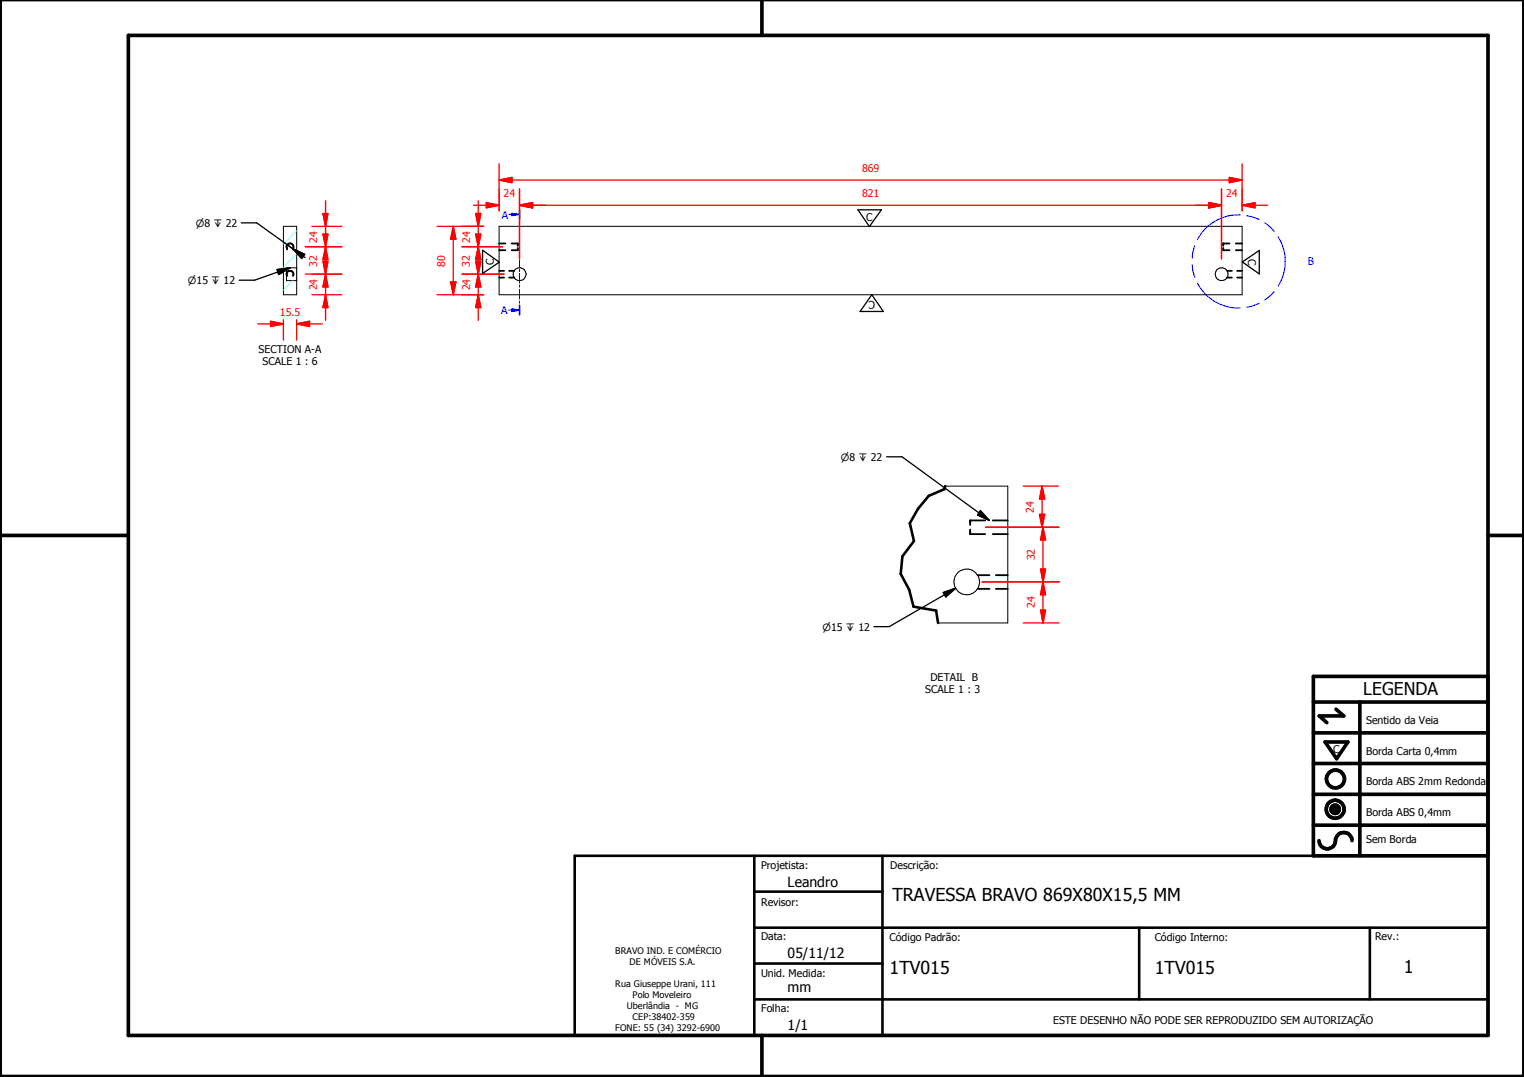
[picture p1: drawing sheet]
<svg xmlns="http://www.w3.org/2000/svg" width="297mm" height="210mm" viewBox="0 0 297 210" stroke-linecap="round" stroke-linejoin="round" font-family="sans-serif">
<g fill="#000">
<circle cx="56" cy="48.4" r=".18"/>
<circle cx="57.1" cy="48.4" r=".18"/>
<circle cx="100.9" cy="47.5" r=".18"/>
<circle cx="238.4" cy="47.5" r=".18"/>
<circle cx="189.1" cy="101.4" r=".18"/>
</g>
<g fill="none" stroke="#000" stroke-width=".35">
<path d="M56 53.8a.66 .66 0 0 1 .5-1 .66 .66 0 0 1 .6 1M56 48.4a.66 .66 0 0 1 .5-1 .66 .66 0 0 1 .6 1M97.3 52.8h1M97.3 54.1h1M97.3 47.5h1.2M97.3 48.8h1.2M99.2 52.8h1M99.2 54.1h1M99.7 47.5h1.2v.4M100.9 48.3v.5h-1.2M238.4 48.3v.5h1.2M239.2 52.8h.9"/>
<path d="M239.2 54.1h.9M239.6 47.5h-1.2v.4M240.9 47.5h1.2M240.9 48.8h1.2M241.1 52.8h1M241.1 54.1h1M189.1 103.2v.9h2.9M190.5 112.1h2.4M190.5 114.8h2.4M192 101.4h-2.9v.9M193.5 101.4h2.9M193.5 104.1h2.9"/>
<path d="M194.1 112.1h2.3M194.1 114.8h2.3"/>
</g>
<g fill="none" stroke="#000" stroke-width=".19">
<path d="M55.2 44.1h2.6v13.3h-2.6zM57.8 52.2h-2v2.5h2M97.3 44.1h144.8v13.3h-144.8zM184.2 94.7h12.2v26.7h-13.6M259.4 157.6l1.6 .1zM259.4 157.7l1.6 .1zM259.4 157.8l1.6 .1zM259.4 157.9h1.6v.1zM259.4 157.9l1.6 .1h-1.5zM259.4 157.6h1.6zM259.5 158h1.5zM259.5 158l1.4 .1z"/>
<path d="M259.5 157.5l1.5 .1zM259.5 158.1h1.4zM259.5 157.4l1.5 .1zM259.5 158.1l1.4 .1zM259.5 157.3l1.4 .1zM259.6 158.2h1.3zM259.6 158.2h1.2zM259.6 157.2l1.3 .1zM259.6 158.2l1.2 .1zM259.6 157.2h1.3zM259.7 158.3h1.1zM259.7 158.3l1 .1z"/>
<path d="M259.7 157.1l1.1 .1zM259.7 157.1h1.1zM259.8 158.4h.9zM259.8 158.4h.8zM259.8 157.1h1zM259.8 157.1h.9zM259.8 158.4l.8 .1zM259.8 157l.9 .1zM259.8 157h.8zM259.9 158.5h.7zM259.9 158.5h.6zM259.9 157h.7z"/>
<path d="M260 158.5h.5zM260 158.5h.4zM260 157h.6zM260.1 158.5h.3zM260.1 158.5h.2zM260.1 156.9l.4 .1zM260.1 156.9h.3zM260.1 156.9h.2z"/>
<circle cx="101.3" cy="53.5" r="1.26"/>
<circle cx="238.1" cy="53.4" r="1.25"/>
<circle cx="188.4" cy="113.4" r="2.49"/>
</g>
<path d="M184.2 94.7l-.1 .6-3.1 1.3-2.1 2.5-1.6 2.9 .8 3.5-2.2 2.9-.3 3.4 1.6 3.1 .9 3.3 4.4 .8 .3 2.4M112 166.8h178v35h-178zM147 173.8h25M147 166.8v35M172 166.8v35M147 194.8h143M147 180.8h143M147 187.8h25M222 180.8v14M267 180.8v14" fill="none" stroke="#000" stroke-width=".51"/>
<g fill="#000">
<path d="M259.4 157.6h1.6zM259.5 157.5l1.5 .1zM259.5 157.4l1.5 .1zM259.5 157.3l1.4 .1zM259.6 157.2l1.3 .1zM259.6 157.2h1.3zM259.7 157.1l1.1 .1zM259.7 157.1h1.1zM259.8 157.1h1zM259.8 157.1h.9zM259.8 157l.9 .1zM259.8 157h.8z"/>
<path d="M259.9 157h.7zM260 157h.6zM260.1 156.9l.4 .1zM260.1 156.9h.3zM260.1 156.9h.2zM260.1 158.5h.2zM260 158.5h.4zM260.1 158.5h.3zM259.9 158.5h.6zM260 158.5h.5zM259.8 158.4l.8 .1zM259.9 158.5h.7z"/>
<path d="M259.8 158.4h.8zM259.7 158.3l1 .1zM259.8 158.4h.9zM259.6 158.2l1.2 .1zM259.7 158.3h1.1zM259.6 158.2h1.2zM259.5 158.1l1.4 .1zM259.6 158.2h1.3zM259.5 158l1.4 .1zM259.5 158.1h1.4zM259.4 157.9l1.6 .1h-1.5zM259.5 158h1.5z"/>
<path d="M259.4 157.6l1.6 .1zM259.4 157.7l1.6 .1zM259.4 157.8l1.6 .1zM259.4 157.9h1.6v.1z"/>
</g>
<g fill="none" stroke="#000" stroke-width=".71">
<path d="M148.5 0v6.9M297 -.1v209.9h-297v-209.9M25 6.9h265v194.9h-265zM0 104.4h25M290 104.4h7M256 136.8h34M260.4 138.2l1.5 1.3h-4.8l1.5 1.3M265 136.8v30M290 131.8h-34v35h34M256 154.8h34M256 148.8h34M256 142.8h34"/>
<path d="M258.3 144.6h4.4l-2.2 3.3zM256 160.8h34M257.1 163.8a1.62 1.62 0 0 0 1.8 1.6 1.62 1.62 0 0 0 1.4-1.9 1.63 1.63 0 0 1 1.7-1.2 1.63 1.63 0 0 1 1.5 1.5M148.5 201.8v8"/>
<circle cx="260.2" cy="157.7" r="1.76"/>
<circle cx="260.2" cy="157.7" r=".82"/>
<circle cx="260.3" cy="151.8" r="1.76"/>
</g>
<g fill="none" stroke="#00f" stroke-width=".19">
<path d="M99.8 41.8h1.5M101.3 40.9v1.9M101.3 43.1v.5M101.3 43.9v1.9M101.3 46.2v.5M101.3 47.1v1.9M101.3 49.4v.4M101.3 50.2v1.9M101.3 52.5v.4M101.3 53.3v1.9M101.3 55.5v.5M101.3 56.4v1.9"/>
<path d="M101.3 58.7v.4M101.3 59.5v1.9"/>
</g>
<path d="M101.3 40.9v1.9M101.3 59.5v1.9" fill="none" stroke="#00f" stroke-width=".3"/>
<path d="M99.8 41.6l1.5 .2-1.5 .2z" fill="#00f"/>
<path d="M99.2 41.8h.6M99.8 41.6l1.5 .2-1.5 .2zM99.8 60.5h1.5" fill="none" stroke="#00f" stroke-width=".19"/>
<path d="M99.8 60.2l1.5 .3-1.5 .2z" fill="#00f"/>
<path d="M232.4 51.6l.1 1.2 .4 1.3M232.9 47.8l-.4 1.3-.1 1.2M233.4 55.2a8.9 8.9 0 0 0 8.3 4.8M241.7 41.9a9.1 9.1 0 0 0-8.3 4.8M243 42l2.4 .8M245.4 59.1l-2.4 .8M246.5 43.4l1.1 .9 .8 .8M248.4 56.8l-1.9 1.7M249.1 46.1a9 9 0 0 1 0 9.7M99.1 60.5h.7M99.8 60.2l1.5 .3-1.5 .2z" fill="none" stroke="#00f" stroke-width=".19"/>
<path d="M57.1 54.7l-1.9 1.9M57.8 49.5l-2.6 2.6M57.8 45l-2.6 2.6" fill="none" stroke="#0ff" stroke-width=".19"/>
<path d="M52.7 63.1h2.5" fill="none" stroke="#f00" stroke-width=".25"/>
<path d="M52.7 62.6l2.5 .5-2.5 .5z" fill="#f00"/>
<path d="M52.7 62.6l2.5 .5-2.5 .5zM57.8 63.1h2.5" fill="none" stroke="#f00" stroke-width=".25"/>
<path d="M57.8 63.1l2.5-.5v1z" fill="#f00"/>
<path d="M63.5 50.9v2.5M50.2 63.1h2.5M55.2 62.3v4M57.8 63.1l2.5-.5v1zM57.8 62.3v4M60.3 63.1h2.5" fill="none" stroke="#f00" stroke-width=".25"/>
<path d="M62.9 50.9h1l-.4 2.5z" fill="#f00"/>
<path d="M62.9 50.9h1l-.4 2.5zM63.5 57.4v2.5" fill="none" stroke="#f00" stroke-width=".25"/>
<path d="M63.5 57.4l.4 2.5h-1z" fill="#f00"/>
<path d="M60.8 57.4h5.8M60.8 53.4h5.8M63.5 57.4l.4 2.5h-1zM63.5 48.4v2.5M63.5 59.9v2.5M93.2 41.6v2.5" fill="none" stroke="#f00" stroke-width=".25"/>
<path d="M92.7 41.6h1l-.5 2.5z" fill="#f00"/>
<path d="M92.7 41.6h1l-.5 2.5zM93.2 48.1v2.5" fill="none" stroke="#f00" stroke-width=".25"/>
<path d="M93.2 48.1l.5 2.5h-1z" fill="#f00"/>
<path d="M93.2 39.1v2.5M90 44.1h4.3M90 48.1h8M93.2 48.1l.5 2.5h-1zM93.2 45.6v2.5M93.2 50.6v2.5" fill="none" stroke="#f00" stroke-width=".25"/>
<path d="M92.7 45.6h1l-.5 2.5z" fill="#f00"/>
<path d="M92.7 45.6h1l-.5 2.5zM93.2 53.4v2.5" fill="none" stroke="#f00" stroke-width=".25"/>
<path d="M93.2 53.4l.5 2.5h-1z" fill="#f00"/>
<path d="M90 48.1h8M90 53.4h8.3M93.2 53.4l.5 2.5h-1zM93.2 43.1v2.5M93.2 50.9v2.5M93.2 55.9v2.6" fill="none" stroke="#f00" stroke-width=".25"/>
<path d="M92.7 50.9h1l-.5 2.5z" fill="#f00"/>
<path d="M92.7 50.9h1l-.5 2.5zM93.2 57.4v2.5" fill="none" stroke="#f00" stroke-width=".25"/>
<path d="M93.2 57.4l.5 2.5h-1z" fill="#f00"/>
<path d="M88.3 54.9v2.5M90 57.4h4.3M90 53.4h8.3M93.2 57.4l.5 2.5h-1zM93.2 48.4v2.5M93.2 59.9v2.5" fill="none" stroke="#f00" stroke-width=".25"/>
<path d="M87.8 54.9h1.1l-.6 2.5z" fill="#f00"/>
<path d="M87.8 54.9h1.1l-.6 2.5zM88.3 44.1v2.5" fill="none" stroke="#f00" stroke-width=".25"/>
<path d="M88.3 44.1l.6 2.5h-1.1z" fill="#f00"/>
<path d="M85.2 57.4h9.1M85.2 44.1h9.1M88.3 44.1l.6 2.5h-1.1zM88.3 46.6v8.3M94.8 40h2.5" fill="none" stroke="#f00" stroke-width=".25"/>
<path d="M94.8 39.5l2.5 .5-2.5 .5z" fill="#f00"/>
<path d="M94.8 39.5l2.5 .5-2.5 .5zM101.3 40h2.5" fill="none" stroke="#f00" stroke-width=".25"/>
<path d="M101.3 40l2.5-.5v1z" fill="#f00"/>
<path d="M97.3 36.8v4.3M101.3 36.8v13.7M92.3 40h2.5M101.3 40l2.5-.5v1zM101.3 40h5" fill="none" stroke="#f00" stroke-width=".25"/>
<path d="M101.3 40l2.5-.5v1z" fill="#f00"/>
<path d="M101.3 40l2.5-.5v1zM235.6 40h2.5" fill="none" stroke="#f00" stroke-width=".25"/>
<path d="M235.6 39.5l2.5 .5-2.5 .5z" fill="#f00"/>
<path d="M101.3 36.8v13.7M235.6 39.5l2.5 .5-2.5 .5zM238.1 36.8v13.7M103.8 40h134.3" fill="none" stroke="#f00" stroke-width=".25"/>
<path d="M235.6 39.5l2.5 .5-2.5 .5z" fill="#f00"/>
<path d="M235.6 39.5l2.5 .5-2.5 .5zM242.1 40h2.5" fill="none" stroke="#f00" stroke-width=".25"/>
<path d="M242.1 40l2.5-.5v1z" fill="#f00"/>
<path d="M97.3 35.1h2.5M238.1 36.8v13.7M242.1 36.8v4.3M233.1 40h2.5M242.1 40l2.5-.5v1zM244.6 40h2.5" fill="none" stroke="#f00" stroke-width=".25"/>
<path d="M97.3 35.1l2.5-.5v1z" fill="#f00"/>
<path d="M97.3 35.1l2.5-.5v1zM239.6 35.1h2.5" fill="none" stroke="#f00" stroke-width=".25"/>
<path d="M239.6 34.6l2.5 .5-2.5 .5z" fill="#f00"/>
<path d="M97.3 31.9v9.2M99.8 35.1h139.8M239.6 34.6l2.5 .5-2.5 .5zM242.1 31.9v9.2M63.5 41.6v2.5" fill="none" stroke="#f00" stroke-width=".25"/>
<path d="M54 52.5l2.6-.3-2.3 1.3zM56.6 52.2l-7 2.4h-3" fill="none" stroke="#000" stroke-width=".25"/>
<path d="M54 52.5l2.6-.3-2.3 1.3z" fill="#000"/>
<path d="M62.9 41.6h1l-.4 2.5z" fill="#f00"/>
<path d="M62.9 41.6h1l-.4 2.5zM63.5 48.1v2.5" fill="none" stroke="#f00" stroke-width=".25"/>
<path d="M63.5 48.1l.4 2.5h-1z" fill="#f00"/>
<path d="M63.5 39.1v2.5M59.5 48.1h7.1M60.8 44.1h5.8M63.5 48.1l.4 2.5h-1zM63.5 45.6v2.5M63.5 50.6v2.5" fill="none" stroke="#f00" stroke-width=".25"/>
<path d="M62.9 45.6h1l-.4 2.5z" fill="#f00"/>
<path d="M62.9 45.6h1l-.4 2.5zM63.5 53.4v2.5" fill="none" stroke="#f00" stroke-width=".25"/>
<path d="M63.5 53.4l.4 2.5h-1z" fill="#f00"/>
<path d="M59.5 53.4h7.1M59.5 48.1h7.1M63.5 53.4l.4 2.5h-1zM63.5 43.1v2.5M63.5 55.9v2.6M203.1 94.7v2.5" fill="none" stroke="#f00" stroke-width=".25"/>
<path d="M47 43.4h3l7.1 5.1M56 47.7l1.1 .8M57.1 48.5l2.3 1.1-.6 .8zM57.1 48.5l2.4 1.7M172.8 89h3l17 12.4M191.1 99.5l1.7 1.9-2.3-1zM183.9 115.5l2.4-.9-1.9 1.7zM186.3 114.6l-13 7.5h-3" fill="none" stroke="#000" stroke-width=".25"/>
<path d="M57.1 48.5l2.3 1.1-.6 .8zM183.9 115.5l2.4-.9-1.9 1.7zM191.1 99.5l1.7 1.9-2.3-1z" fill="#000"/>
<path d="M203.1 94.7l.5 2.5h-1z" fill="#f00"/>
<path d="M203.1 94.7l.5 2.5h-1zM203.1 100.2v2.5" fill="none" stroke="#f00" stroke-width=".25"/>
<path d="M202.6 100.2h1l-.5 2.5z" fill="#f00"/>
<path d="M199.4 94.7h6.9M203.1 97.2v3M192.1 102.7h14.2M202.6 100.2h1l-.5 2.5zM203.3 102.7v2.5" fill="none" stroke="#f00" stroke-width=".25"/>
<path d="M203.3 102.7l.5 2.5h-1z" fill="#f00"/>
<path d="M203.3 102.7l.5 2.5h-1zM203.3 110.9v2.5" fill="none" stroke="#f00" stroke-width=".25"/>
<path d="M202.8 110.9h1l-.5 2.5z" fill="#f00"/>
<path d="M191.4 113.4h15.1M192.1 102.7h14.4M202.8 110.9h1l-.5 2.5zM203.3 105.2v5.7M203.3 113.4v2.5" fill="none" stroke="#f00" stroke-width=".25"/>
<path d="M203.3 113.4l.5 2.5h-1z" fill="#f00"/>
<path d="M203.3 113.4l.5 2.5h-1zM203.3 118.9v2.5" fill="none" stroke="#f00" stroke-width=".25"/>
<path d="M202.8 118.9h1l-.5 2.5z" fill="#f00"/>
<path d="M191.4 113.4h15.1M202.8 118.9h1l-.5 2.5zM203.3 115.9v3M199.4 121.4h7.1" fill="none" stroke="#f00" stroke-width=".25"/>
<path d="M94.1 48.8l3.2 2.3-3.2 2.2zM167.2 40.9h4.6l-2.3 3.3zM169.9 57.4l2.3 3.3h-4.6zM242.1 51.1l3.3-2.3v4.6z" fill="none" stroke="#000" stroke-width=".25"/>
<g font-size="3.5">
<text x="173.9" y="175.7">TRAVESSA BRAVO 869X80X15,5 MM</text>
<text x="173.4" y="189.7">1TV015</text>
<text x="225.1" y="189.7">1TV015</text>
<text x="273.6" y="189.7">1</text>
</g>
<text font-size="3.4" x="265.7" y="135.4">LEGENDA</text>
<g font-size="2.7">
<text x="153.5" y="172.8">Leandro</text>
<text x="153.5" y="186.6">05/11/12</text>
<text x="153.5" y="193.4">mm</text>
<text x="153.5" y="200.8">1/1</text>
</g>
<g font-size="2.1" fill="#f00">
<text x="168" y="33.5">869</text>
<text x="98.2" y="38.4">24</text>
<text x="168" y="38.4">821</text>
<text x="239" y="38.4">24</text>
<text x="61.8" y="47.3" transform="rotate(-90 61.8 47.3)">24</text>
<text x="91.6" y="47.3" transform="rotate(-90 91.6 47.3)">24</text>
<text x="61.8" y="51.9" transform="rotate(-90 61.8 51.9)">32</text>
<text x="86.7" y="51.9" transform="rotate(-90 86.7 51.9)">80</text>
<text x="91.6" y="51.9" transform="rotate(-90 91.6 51.9)">32</text>
<text x="61.8" y="56.6" transform="rotate(-90 61.8 56.6)">24</text>
<text x="91.6" y="56.6" transform="rotate(-90 91.6 56.6)">24</text>
<text x="54.6" y="61.6">15.5</text>
<text x="201.5" y="99.9" transform="rotate(-90 201.5 99.9)">24</text>
<text x="201.7" y="109.2" transform="rotate(-90 201.7 109.2)">32</text>
<text x="201.7" y="118.5" transform="rotate(-90 201.7 118.5)">24</text>
</g>
<g font-size="2.1" fill="#00f">
<text x="97.8" y="42.7">A</text>
<text x="254.9" y="51.7">B</text>
<text x="97.7" y="61.1">A</text>
</g>
<g font-size="2.1">
<text x="168.8" y="43.1">C</text>
<text x="96.2" y="51.7" transform="rotate(-90 96.2 51.7)">C</text>
<text x="243.3" y="50.5" transform="rotate(90 243.3 50.5)">C</text>
<text x="170.6" y="58.6" transform="rotate(180 170.6 58.6)">C</text>
<text x="50.4" y="68.7">SECTION A-A</text>
<text x="51.2" y="71.2">SCALE 1 : 6</text>
<text x="180.3" y="135.1">SCALE 1 : 3</text>
<text x="181.4" y="132.7">DETAIL B</text>
<text x="266.3" y="141.1">Sentido da Veia</text>
<text x="259.8" y="146.7">C</text>
<text x="266.3" y="147.2">Borda Carta 0,4mm</text>
<text x="266.3" y="153.1">Borda ABS 2mm Redonda</text>
<text x="266.3" y="159">Borda ABS 0,4mm</text>
<text x="266.3" y="164.4">Sem Borda</text>
<text x="148.4" y="169.3">Projetista:</text>
<text x="173.5" y="169.5">Descrição:</text>
<text x="148.4" y="176.6">Revisor:</text>
<text x="148.4" y="183.2">Data:</text>
<text x="173.4" y="183.3">Código Padrão:</text>
<text x="225.1" y="183.3">Código Interno:</text>
<text x="268" y="183.2">Rev.:</text>
<text x="148.4" y="190.5">Unid. Medida:</text>
<text x="148.4" y="197.2">Folha:</text>
<text x="205.3" y="199.5">ESTE DESENHO NÃO PODE SER REPRODUZIDO SEM AUTORIZAÇÃO</text>
</g>
<g font-size="1.9">
<text x="38.2" y="44.2">⌀8 ↧ 22</text>
<text x="36.6" y="55.4">⌀15 ↧ 12</text>
<text x="163.9" y="89.8">⌀8 ↧ 22</text>
<text x="160.3" y="122.9">⌀15 ↧ 12</text>
</g>
<g font-size="1.8">
<text x="119.9" y="186">BRAVO IND. E COMÉRCIO</text>
<text x="122.7" y="188.1">DE MÓVEIS S.A.</text>
<text x="119.9" y="192.4">Rua Giuseppe Urani, 111</text>
<text x="122.2" y="196.7">Uberlândia - MG</text>
<text x="123.3" y="194.6">Polo Moveleiro</text>
<text x="119.9" y="201">FONE: 55 (34) 3292-6900</text>
<text x="123.3" y="198.8">CEP:38402-359</text>
</g>
</svg>
